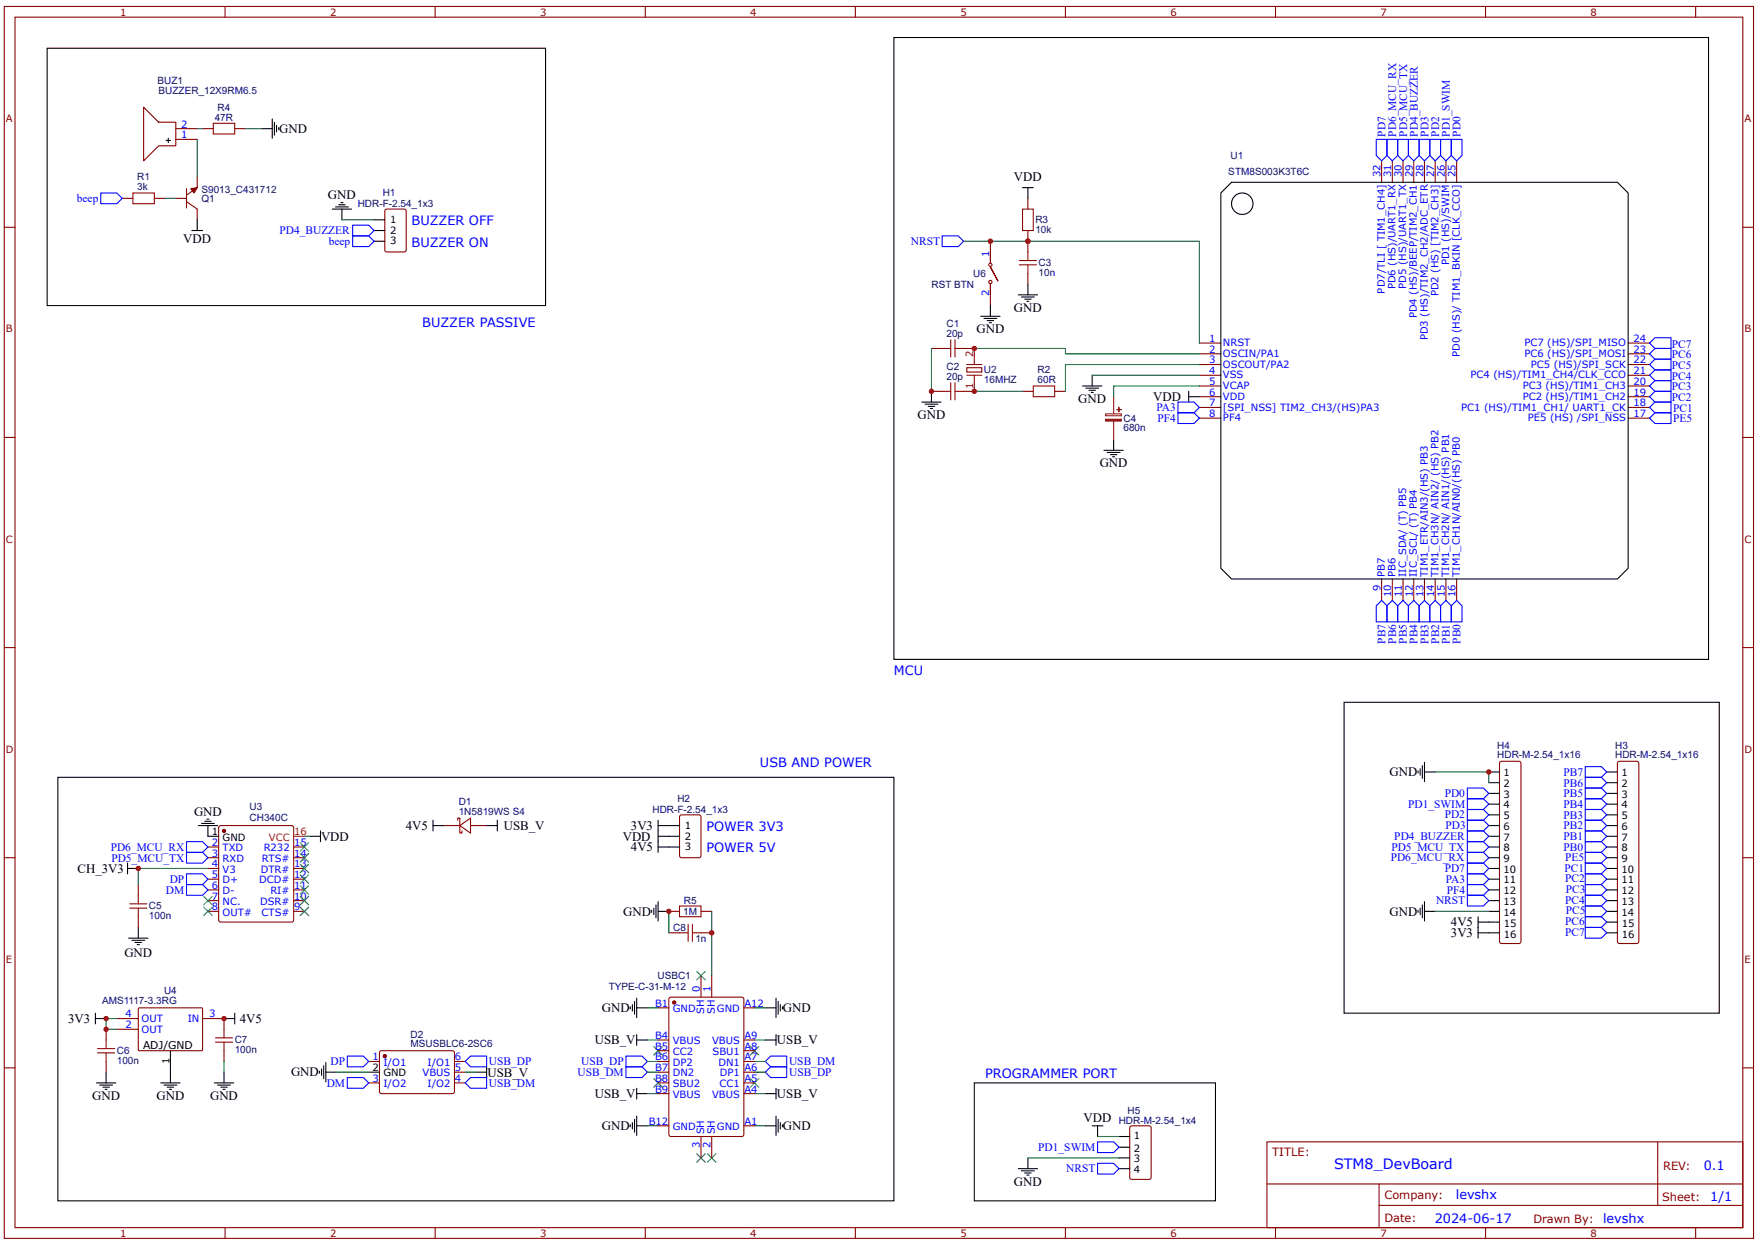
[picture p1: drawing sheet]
<svg xmlns="http://www.w3.org/2000/svg" width="420mm" height="297mm" viewBox="0 0 420 297" stroke-linecap="round" stroke-linejoin="round" font-family="sans-serif">
<g fill="none" stroke="#800" stroke-width=".26">
<path d="M1 1.5h418.1v294.4h-418.1zM3.6 4.1h413v289.2h-413zM53.8 1.5v2.6M104 1.5v2.6M154.2 1.5v2.6M204.4 1.5v2.6M254.7 1.5v2.6M304.9 1.5v2.6M355.1 1.5v2.6M405.3 1.5v2.6M34.3 25.6l3.6 3.6h4.1v5.6h-4.1l-3.6 3.6zM42 33.3h5.1"/>
<path d="M42 30.7h5.1M330.2 38.4v5.2M332.8 38.4v5.2M335.4 38.4v5.2M337.9 38.4v5.2M340.5 38.4v5.2M343 38.4v5.2M345.6 38.4v5.2M348.2 38.4v5.2M1 54.3h2.6M29.2 47.4h2.6M36.9 47.4h2.6"/>
<path d="M245.7 47.4v2.6M245.7 55.1v5.1M416.6 54.3h2.5M245.7 65.3v2.6M222.6 83.3h2.6M222.6 93.5h2.6M230.3 83.3h2.6v3.8M231.1 87.9h3.6v1h-3.6zM232.9 89.7v3.8h-2.6M244.4 93.5h2.6M252.1 93.5h2.6M286.7 82h5.1"/>
<path d="M286.7 84.5h5.1M286.7 87.1h5.1M286.7 89.7h5.1M286.7 92.2h5.1M286.7 94.8h5.1M286.7 97.4h5.1M286.7 99.9h5.1M389.2 82h5.1M389.2 84.5h5.1M389.2 87.1h5.1M389.2 89.7h5.1M389.2 92.2h5.1"/>
<path d="M389.2 94.8h5.1M389.2 97.4h5.1M389.2 99.9h5.1M1 104.5h2.6M416.6 104.5h2.5M330.2 138.3v5.2M332.8 138.3v5.2M335.4 138.3v5.2M337.9 138.3v5.2M340.5 138.3v5.2M343 138.3v5.2M345.6 138.3v5.2"/>
<path d="M348.2 138.3v5.2M1 154.7h2.6M416.6 154.7h2.5M52.4 197.4l.4-.1h16.9l.4 .2 .1 22.3-.2 .4-17.2 .1-.5-.2v-22.3zM1 205h2.6M416.6 205h2.5M1 255.2h2.6M416.6 255.2h2.5M302.8 272.8h113.8v20.5h-113.8zM396.2 272.9v15.1M53.8 293.3v2.6M104 293.3v2.6"/>
<path d="M154.2 293.3v2.6M204.4 293.3v2.6M254.7 293.3v2.6M302.8 282.9h113.7M304.9 293.3v2.6M329.6 288h86.9M329.6 282.9v10.3M355.1 293.3v2.6M405.3 293.3v2.6"/>
</g>
<g fill="none" stroke="#000" stroke-width=".26">
<path d="M39.7 33.6h1M40.2 33v1.1M62.5 30.7h2.6M65.1 28.4v4.6M65.6 29.2v3.1M66.1 30v1.5M66.6 30.5v.5M244.4 44.8h2.6M245.7 44.8v2.6M294.4 43.6h92.2l2.6 2.5v89.7l-2.6 2.5h-92.2l-2.6-2.5v-89.7zM243.4 70.5h4.6M244.2 71h3"/>
<path d="M244.9 71.5h1.6M245.4 72h.5M245.7 67.9v2.6M220.3 96.1h4.6M221.1 96.6h3.1M221.9 97.1h1.5M222.4 97.6h.5M222.6 93.5v2.6M258.8 92.2h4.6M259.5 92.7h3.1M260.3 93.3h1.5M260.8 93.8h.5"/>
<path d="M261.1 89.7v2.5"/>
<circle cx="296.9" cy="48.7" r="2.56"/>
</g>
<path d="M336.6 33.3h2.6v3.8l-1.3 1.3-1.3-1.3zM24.1 46.1h3.8l1.3 1.3-1.3 1.3h-3.8zM225.2 56.4h3.8l1.3 1.2-1.3 1.3h-3.8z" fill="none" stroke="#00f" stroke-width=".26"/>
<g fill="none" stroke="#a00000" stroke-width=".26">
<path d="M31.8 46.1h5.1v2.6h-5.1zM244.4 50h2.6v5.1h-2.6zM243.6 63.3h4.1M243.6 62.3h4.1M245.7 60.2v2.1M245.7 63.3v2M225.2 83.3h2M225.2 93.5h2M227.2 81.2v4.1M227.2 91.5v4.1M228.3 83.3h2M228.3 81.2v4.1"/>
<path d="M228.3 91.5v4.1M228.3 93.5h2M247 92.2h5.1v2.6h-5.1z"/>
</g>
<path d="M231.1 87.1h3.6M231.1 89.7h3.6" fill="none" stroke="#810" stroke-width=".26"/>
<path d="M230.3 57.6h56.4v24.4M232.9 83.3h21.8v1.2h32M232.9 93.5h11.5M261.1 89.7h25.6M286.7 87.1h-32v6.4" fill="none" stroke="#080" stroke-width=".26"/>
<circle cx="53.5" cy="198.6" r=".38" fill="#800"/>
<g fill="none" stroke="#800" stroke-width=".26">
<path d="M49.7 202.4h2.6M49.7 205h2.6M49.7 207.5h2.6M49.7 210.1h2.6M49.7 212.6h2.6M49.7 215.2h2.6M49.7 217.8h2.6M70.2 202.4h2.6M70.2 205h2.6M70.2 207.5h2.6M70.2 210.1h2.6M70.2 212.6h2.6"/>
<path d="M70.2 215.2h2.6M70.2 217.8h2.6"/>
<circle cx="53.5" cy="198.6" r=".38"/>
</g>
<path d="M263.9 107.6h4.6M264.6 108.1h3.1M265.4 108.6h1.6M265.9 109.1h.5M266.2 105v2.6M47.4 197.3h4.6M48.2 196.8h3M48.9 196.2h1.6M49.4 195.7h.6M49.7 197.3v2.5h2.6" fill="none" stroke="#000" stroke-width=".26"/>
<path d="M70.2 199.8h2.6" fill="none" stroke="#f00" stroke-width=".26"/>
<path d="M331.5 33.3h2.6v3.8l-1.3 1.3-1.3-1.3zM334.1 33.3h2.5v3.8l-1.2 1.3-1.3-1.3zM44.6 201.1h3.8l1.3 1.3-1.3 1.3h-3.8zM44.6 203.7h3.8l1.3 1.3-1.3 1.2h-3.8z" fill="none" stroke="#00f" stroke-width=".26"/>
<path d="M266.2 97.4v1.5M266.2 100.7v1.8" fill="none" stroke="#8d2323" stroke-width=".26"/>
<path d="M264.3 100.2h3.7v.4h-3.7z" fill="#8d2323"/>
<path d="M264.3 98.9h3.7v.5h-3.7zM266.2 94.8v2.6M264.3 100.2h3.7v.4h-3.7zM266.2 102.5v2.5" fill="none" stroke="#8d2323" stroke-width=".26"/>
<path d="M267 97.9h1z" fill="#8d2323"/>
<path d="M267 97.9h1z" fill="none" stroke="#8d2323" stroke-width=".26"/>
<path d="M267.4 97.4l.1 1z" fill="#8d2323"/>
<path d="M267.4 97.4l.1 1z" fill="none" stroke="#8d2323" stroke-width=".26"/>
<path d="M286.7 92.2h-20.5v2.6" fill="none" stroke="#080" stroke-width=".26"/>
<path d="M89.4 57.6h2.6M89.4 52.5h2.6M89.4 55.1h2.6M284.1 94.8h2.6M284.1 93.5v2.6" fill="none" stroke="#000" stroke-width=".26"/>
<g fill="none" stroke="#00f" stroke-width=".26">
<path d="M329 33.3h2.5v3.8l-1.3 1.3-1.2-1.3zM339.2 33.3h2.6v3.8l-1.3 1.3-1.3-1.3zM341.8 33.3h2.5v3.8l-1.3 1.3-1.2-1.3zM344.3 33.3h2.6v3.8l-1.3 1.3-1.3-1.3zM346.9 33.3h2.5v3.8l-1.2 1.3-1.3-1.3zM84.3 56.4h3.8l1.3 1.2-1.3 1.3h-3.8zM281.6 96.1h3.8l1.3 1.3-1.3 1.2h-3.8zM281.6 98.6h3.8l1.3 1.3-1.3 1.3h-3.8zM394.3 97.4l1.3-1.3h3.8v2.5h-3.8zM394.3 94.8l1.3-1.3h3.8v2.6h-3.8zM394.3 92.2l1.3-1.3h3.8v2.6h-3.8zM394.3 89.7l1.3-1.3h3.8v2.5h-3.8z"/>
<path d="M394.3 87.1l1.3-1.3h3.8v2.6h-3.8zM394.3 84.5l1.3-1.2h3.8v2.5h-3.8zM394.3 82l1.3-1.3h3.8v2.6h-3.8zM394.3 99.9l1.3-1.3h3.8v2.6h-3.8zM330.2 143.5l1.3 1.2v3.9h-2.5v-3.9zM332.8 143.5l1.3 1.2v3.9h-2.6v-3.9zM334.1 144.7l1.3-1.2 1.2 1.2v3.9h-2.5zM337.9 143.5l1.3 1.2v3.9h-2.6v-3.9zM340.5 143.5l1.3 1.2v3.9h-2.6v-3.9zM343 143.5l1.3 1.2v3.9h-2.5v-3.9zM345.6 143.5l1.3 1.2v3.9h-2.6v-3.9zM348.2 143.5l1.2 1.2v3.9h-2.5v-3.9z"/>
</g>
<path d="M48.4 30.7h2.6M56.1 30.7h2.6M42 47.4h2.6M44.6 48.2l2.5 1.8v2.5M44.6 45.1v4.6M47.1 42.3v2.5l-2.5 1.8M92.1 50.1l.4-.1h4.1l.5 .3v9.4l-.3 .5h-4.3l-.5-.3v-9.4z" fill="none" stroke="#800" stroke-width=".26"/>
<path d="M51 29.5h5.1v2.5h-5.1z" fill="none" stroke="#a00000" stroke-width=".26"/>
<path d="M45.6 45.1l1.5-.3-.7 1.3z" fill="#800"/>
<g fill="none" stroke="#800" stroke-width=".26">
<path d="M45.6 45.1l1.5-.3-.7 1.3zM236.7 57.6v5.2M236.7 67.9v5.1M238.5 67.1l-1.8-3.3 1.8 3.3M106.1 197.3h3.8M109.4 196v-.5h.5v3.6h.5v-.5M109.9 197.3l2.6-1.8v3.6zM112.5 197.3h3.8M162.6 194.9l.3-.2h4.1l.5 .3 .1 9.4-.4 .5-4.3 .1-.4-.4-.1-9.4zM358.6 182l.3-.1h4.1l.5 .4v42.6l-.4 .5-4.2 .1-.5-.5v-42.6zM386.7 182l.4-.1h4.1l.5 .4v42.6l-.4 .5-4.2 .1-.5-.5v-42.6zM33 211.4v2.5"/>
<path d="M33 219v2.6M25.4 245.9v2.6M25.4 253.6v2.6M27.9 245.9h5.1M27.9 243.4h5.1M33.1 240.9l15.2-.1 .1 .3v9.8l-.2 .2h-15l-.2-.3zM48.4 243.4h5.1v2.5M53.5 251.1v2.5M90.8 251.2l.4-.1 17.2 .1 .2 .4-.1 9.5-.4 .2-17.2-.1-.2-.4v-9.2zM270.2 269.2l.3-.2h4.1l.5 .3 .1 12-.4 .5h-4.3l-.4-.3-.1-12z"/>
<circle cx="236.7" cy="67.4" r=".38"/>
<circle cx="236.7" cy="63.3" r=".38"/>
</g>
<g fill="none" stroke="#080" stroke-width=".26">
<path d="M47.1 33.3v9M47.1 30.7h1.3M58.7 30.7h3.8M39.5 47.4h2.5M81.7 52.5h7.7M222.6 83.3v10.2M72.8 199.8h1.2M343 184.5h12.9v2.5M49.7 207.5h-16.7v3.9M343 217.8h12.9M27.9 243.4h-2.5v2.5h2.5M53.5 253.6v2.6"/>
<path d="M154.7 240.8h2.6M154.7 248.5h2.6M154.7 253.6h2.6M154.7 256.2h2.6M180.4 240.8h2.5M180.4 248.5h2.5M180.4 253.6h2.5M180.4 256.2h2.5M154.7 269h2.6M154.7 261.3h2.6M180.4 269h2.5M180.4 261.3h2.5"/>
<path d="M245.7 276.7h21.8M262.3 271.6h5.2"/>
</g>
<g fill="none" stroke="#000" stroke-width=".26">
<path d="M11.3 11.5h119.1v61.5h-119.1zM213.7 9h194.7v148.6h-194.7zM45.9 55.1h2.5M47.1 52.5v2.6M79.4 50h4.6M80.2 49.4h3.1M81 48.9h1.5M81.5 48.4h.5M81.7 50v2.5M234.4 75.6h4.6M235.2 76.1h3.1M236 76.6h1.5"/>
<path d="M236.5 77.1h.5M236.7 73v2.6M321.3 167.8h89.6v74.3h-89.6zM13.8 185.7h199.9v101.2h-199.9zM74 199.8h2.6M76.6 198.6v2.5M103.5 197.3h2.6M103.5 196v2.6M116.3 197.3h2.6M118.9 196v2.6M157.3 197.3h5.1M157.3 199.8h5.1"/>
<path d="M157.3 196v7.7M338.9 184.2v.5M339.5 183.7v1.5M340 182.9v3.1M340.5 184.5h2.5M340.5 182.2v4.6M355.9 197.3h2.5M355.9 199.8h2.5M355.9 184.5h2.5M355.9 187h2.5M355.9 189.6h2.5M355.9 192.1h2.5"/>
<path d="M355.9 194.7h2.5M384 197.3h2.6M384 199.8h2.6M384 184.5h2.6M384 187h2.6M384 189.6h2.6M384 192.1h2.6M384 194.7h2.6M30.5 207.5h2.5M30.5 206.2v2.6M157.3 202.4h5.1M338.9 217.5v.5"/>
<path d="M339.5 217v1.5M340 216.2v3.1M340.5 217.8h2.5M340.5 215.5v4.6M353.3 219v5.2M355.9 207.5h2.5M355.9 202.4h2.5M355.9 205h2.5M355.9 210.1h2.5M355.9 212.6h2.5M355.9 215.2h2.5M355.9 217.8h2.5"/>
<path d="M384 207.5h2.6M384 202.4h2.6M384 205h2.6M384 210.1h2.6M384 212.6h2.6M384 215.2h2.6M384 217.8h2.6M30.7 224.2h4.7M31.5 224.7h3.1M32.3 225.2h1.5M32.8 225.7h.5M33 221.6v2.6"/>
<path d="M151.7 239.3v3.1M152.2 238.5v4.6M185.5 238.5v4.6M186 239.3v3.1M353.3 220.3h5.1M353.3 222.9h5.1M384 220.3h2.6M384 222.9h2.6M22.8 243.4h2.6M22.8 242.1v2.6M23.1 258.8h4.6M23.8 259.3h3.1"/>
<path d="M24.6 259.8h1.5M25.4 256.2v2.6M38.4 258.8h4.6M39.2 259.3h3.1M40 259.8h1.5M40.7 251.1v7.7M51.2 258.8h4.7M52 259.3h3.1M52.8 259.8h1.5M53.5 243.4h2.6M53.5 256.2v2.6M56.1 242.1v2.6"/>
<path d="M150.6 240.6v.5M151.2 240.1v1.5M152.2 240.8h2.5M152.2 247.2v2.6M152.2 248.5h2.5M180.9 256.3h.1M182.9 240.8h2.6M182.9 248.5h2.6M185.5 247.2v2.6M186.5 240.1v1.5M187 240.6v.5M232.9 258.8h57.6v28.1h-57.6z"/>
<path d="M25.1 260.3h.5M40.5 260.3h.5M53.3 260.3h.5M150.6 268.7v.6M151.2 268.2v1.6M151.7 267.5v3M152.2 260v2.6M152.2 266.7v4.6M152.2 269h2.5M152.2 261.3h2.5M182.9 269h2.6M182.9 261.3h2.6"/>
<path d="M185.5 260v2.6M185.5 266.7v4.6M186 267.5v3M186.5 268.2v1.6M187 268.7v.6M243.4 279.3h4.6M244.2 279.8h3M245.7 276.7v2.6M261.1 269h2.5M262.3 269v2.6M267.5 271.6h2.5M267.5 274.1h2.5"/>
<path d="M267.5 276.7h2.5M267.5 279.3h2.5M244.9 280.3h1.6M245.4 280.8h.5"/>
</g>
<g fill="#000">
<path d="M48.7 216.7l2 2.1zM48.7 218.8l2-2.1z"/>
<path d="M48.7 214.2l2 2zM50.7 214.2l-2 2z"/>
<path d="M71.7 216.7l2.1 2.1zM71.7 218.8l2.1-2.1z"/>
<path d="M71.7 214.2l2.1 2zM73.8 214.2l-2.1 2z"/>
<path d="M71.7 211.6l2.1 2.1zM73.8 211.6l-2.1 2.1z"/>
<path d="M71.7 209.1l2.1 2zM73.8 209.1l-2.1 2z"/>
<path d="M71.7 206.5l2.1 2zM73.8 206.5l-2.1 2z"/>
<path d="M71.7 203.9l2.1 2.1zM73.8 203.9l-2.1 2.1z"/>
<path d="M71.7 201.4l2.1 2zM73.8 201.4l-2.1 2z"/>
<path d="M166.5 232.1l2.1 2.1zM168.6 232.1l-2.1 2.1z"/>
<path d="M156.3 257.7l2 2.1zM156.3 259.8l2-2.1z"/>
<path d="M156.3 250l2 2.1zM158.3 250l-2 2.1z"/>
<path d="M179.3 257.7l2.1 2.1zM179.3 259.8l2.1-2.1z"/>
<path d="M179.3 250l2.1 2.1zM181.4 250l-2.1 2.1z"/>
<path d="M166.5 275.7l2.1 2zM168.6 275.7l-2.1 2z"/>
<path d="M169.1 275.7l2 2zM171.1 275.7l-2 2z"/>
</g>
<g fill="none" stroke="#3c3" stroke-width=".26">
<path d="M48.7 216.7l2 2.1M48.7 214.2l2 2M50.7 216.7l-2 2.1M50.7 214.2l-2 2M71.7 216.7l2.1 2.1M71.7 214.2l2.1 2M71.7 211.6l2.1 2.1M71.7 209.1l2.1 2M71.7 206.5l2.1 2M71.7 203.9l2.1 2.1M71.7 201.4l2.1 2M73.8 216.7l-2.1 2.1"/>
<path d="M73.8 214.2l-2.1 2M73.8 211.6l-2.1 2.1M73.8 209.1l-2.1 2M73.8 206.5l-2.1 2M73.8 203.9l-2.1 2.1M73.8 201.4l-2.1 2M166.5 232.1l2.1 2.1M168.6 232.1l-2.1 2.1M156.3 257.7l2 2.1M156.3 250l2 2.1M158.3 257.7l-2 2.1M158.3 250l-2 2.1"/>
<path d="M179.3 257.7l2.1 2.1M179.3 250l2.1 2.1M181.4 257.7l-2.1 2.1M181.4 250l-2.1 2.1M166.5 275.7l2.1 2M168.6 275.7l-2.1 2M169.1 275.7l2 2M171.1 275.7l-2 2"/>
</g>
<path d="M31 217h4.1M31 216h4.1M33 213.9v2.1M33 217v2M23.3 251.6h4.1M23.3 250.6h4.1M25.4 248.5v2.1M25.4 251.6v2M51.5 249h4.1M51.5 248h4.1M53.5 245.9v2.1M53.5 249v2.1" fill="none" stroke="#a00000" stroke-width=".26"/>
<g fill="none" stroke="#00f" stroke-width=".26">
<path d="M84.3 53.8h3.8l1.3 1.3-1.3 1.3h-3.8zM350.7 188.3h3.9l1.3 1.3-1.3 1.3h-3.9zM350.7 190.9h3.9l1.3 1.2-1.3 1.3h-3.9zM350.7 193.4h3.9l1.3 1.3-1.3 1.3h-3.9zM350.7 196h3.9l1.3 1.3-1.3 1.3h-3.9zM350.7 198.6h3.9l1.3 1.2-1.3 1.3h-3.9zM378.9 198.6h3.9l1.2 1.2-1.2 1.3h-3.9zM378.9 196h3.9l1.2 1.3-1.2 1.3h-3.9zM378.9 193.4h3.9l1.2 1.3-1.2 1.3h-3.9zM378.9 190.9h3.9l1.2 1.2-1.2 1.3h-3.9zM378.9 188.3h3.9l1.2 1.3-1.2 1.3h-3.9zM378.9 185.7h3.9l1.2 1.3-1.2 1.3h-3.9z"/>
<path d="M378.9 183.2h3.9l1.2 1.3-1.2 1.2h-3.9zM44.6 208.8h3.8l1.3 1.3-1.3 1.3h-3.8zM44.6 211.4h3.8l1.3 1.2-1.3 1.3h-3.8zM350.7 206.2h3.9l1.3 1.3-1.3 1.3h-3.9zM350.7 201.1h3.9l1.3 1.3-1.3 1.3h-3.9zM350.7 203.7h3.9l1.3 1.3-1.3 1.2h-3.9zM350.7 211.4h3.9l1.3 1.2-1.3 1.3h-3.9zM350.7 208.8h3.9l1.3 1.3-1.3 1.3h-3.9zM350.7 213.9h3.9l1.3 1.3-1.3 1.3h-3.9zM378.9 201.1h3.9l1.2 1.3-1.2 1.3h-3.9zM378.9 203.7h3.9l1.2 1.3-1.2 1.2h-3.9zM378.9 219h3.9l1.2 1.3-1.2 1.3h-3.9z"/>
<path d="M378.9 216.5h3.9l1.2 1.3-1.2 1.2h-3.9zM378.9 213.9h3.9l1.2 1.3-1.2 1.3h-3.9zM378.9 211.4h3.9l1.2 1.2-1.2 1.3h-3.9zM378.9 208.8h3.9l1.2 1.3-1.2 1.3h-3.9zM378.9 206.2h3.9l1.2 1.3-1.2 1.3h-3.9zM378.9 221.6h3.9l1.2 1.3-1.2 1.3h-3.9zM149.6 252.4h3.9l1.2 1.2-1.2 1.3h-3.9zM149.6 254.9h3.9l1.2 1.3-1.2 1.3h-3.9zM182.9 256.2l1.3-1.3h3.8v2.6h-3.8zM184.2 252.4h3.8v2.5h-3.8l-1.3-1.3zM262.3 272.8h3.9l1.3 1.3-1.3 1.3h-3.9zM262.3 278h3.9l1.3 1.3-1.3 1.2h-3.9z"/>
</g>
<circle cx="92" cy="252.4" r=".38" fill="#800"/>
<g fill="none" stroke="#800" stroke-width=".26">
<path d="M159.9 217.8h2.5M167.6 217.8h2.5M159.9 222.9h2.5M160 238.4l.4-.1h16.9l.5 .3v32.5l-.3 .4-17.1 .1-.5-.4v-32.4zM167.6 222.9h2.5M88.1 253.6h2.6M88.1 258.8h2.6M108.6 253.6h2.6M108.6 258.8h2.6M108.6 256.2h2.6"/>
<circle cx="92" cy="252.4" r=".38"/>
</g>
<g fill="none" stroke="#000" stroke-width=".26">
<path d="M155.8 217.5v.5M156.3 217v1.5M156.8 216.2v3.1M157.3 217.8h2.6M157.3 215.5v4.6M76.3 255.9v.6M76.9 255.4v1.6M77.4 254.7v3M77.9 256.2h2.5M77.9 253.9v4.6M88.1 256.2h2.6M113.8 256.2h2.5"/>
<path d="M116.3 254.9v2.6"/>
</g>
<path d="M159.9 217.8v5.1M170.1 217.8v15.3M80.4 256.2h7.7M111.2 256.2h2.6" fill="none" stroke="#080" stroke-width=".26"/>
<path d="M83 252.4h3.8l1.3 1.2-1.3 1.3h-3.8zM83 257.5h3.8l1.3 1.3-1.3 1.2h-3.8zM111.2 258.8l1.3-1.3h3.8v2.5h-3.8zM112.5 252.4h3.8v2.5h-3.8l-1.3-1.3z" fill="none" stroke="#00f" stroke-width=".26"/>
<path d="M162.4 216.5h5.2v2.5h-5.2zM162.4 222.9h2.1M164.5 220.8v4.1M165.5 220.8v4.1M165.5 222.9h2.1" fill="none" stroke="#a00000" stroke-width=".26"/>
<circle cx="161.1" cy="239.5" r=".38" fill="#800"/>
<g fill="none" stroke="#800" stroke-width=".26">
<path d="M167.6 233.1v5.2M170.1 233.1v5.2M157.3 240.8h2.6M157.3 248.5h2.6M157.3 251.1h2.6M157.3 253.6h2.6M157.3 256.2h2.6M157.3 258.8h2.6M177.8 240.8h2.6M177.8 248.5h2.6M177.8 251.1h2.6M177.8 253.6h2.6"/>
<path d="M177.8 256.2h2.6M177.8 258.8h2.6M157.3 261.3h2.6M157.3 269h2.6M167.6 271.6v5.1M170.1 271.6v5.1M177.8 261.3h2.6M177.8 269h2.6"/>
<circle cx="161.1" cy="239.5" r=".38"/>
</g>
<g fill="#c00">
<circle cx="222.6" cy="93.5" r=".64"/>
<circle cx="232.9" cy="93.5" r=".64"/>
<circle cx="245.7" cy="57.6" r=".64"/>
<circle cx="33" cy="207.5" r=".64"/>
<circle cx="25.4" cy="243.4" r=".64"/>
<circle cx="25.4" cy="245.9" r=".64"/>
<circle cx="53.5" cy="243.4" r=".64"/>
<circle cx="355.9" cy="184.5" r=".64"/>
<circle cx="232.9" cy="83.3" r=".64"/>
<circle cx="236.7" cy="57.6" r=".64"/>
<circle cx="159.9" cy="217.8" r=".64"/>
<circle cx="170.1" cy="222.9" r=".64"/>
</g>
<text font-size="3.4" fill="#00f" x="318.9" y="279.4">STM8_DevBoard</text>
<g font-size="3.1">
<text x="66.7" y="31.8">GND</text>
<text x="78.4" y="47.6">GND</text>
<text x="242.3" y="43.3">VDD</text>
<text x="43.8" y="58">VDD</text>
<text x="242.4" y="74.6">GND</text>
<text x="233.4" y="79.7">GND</text>
<text x="275.7" y="95.8">VDD</text>
<text x="219.3" y="100.2">GND</text>
<text x="257.7" y="96.3">GND</text>
<text x="262.9" y="111.7">GND</text>
<text x="332.2" y="185.5">GND</text>
<text x="46.4" y="194.9">GND</text>
<text x="76.7" y="200.9">VDD</text>
<text x="97" y="198.3">4V5</text>
<text x="120.4" y="198.3">USB_V</text>
<text x="148.8" y="200.9">VDD</text>
<text x="150.8" y="203.4">4V5</text>
<text x="150.8" y="198.3">3V3</text>
<text x="18.5" y="208.6">CH_3V3</text>
<text x="149" y="218.8">GND</text>
<text x="332.2" y="218.8">GND</text>
<text x="346.8" y="221.4">4V5</text>
<text x="346.8" y="223.9">3V3</text>
<text x="29.7" y="228.6">GND</text>
<text x="16.3" y="244.4">3V3</text>
<text x="57.3" y="244.4">4V5</text>
<text x="143.9" y="241.8">GND</text>
<text x="187.1" y="241.8">GND</text>
<text x="142.2" y="249.5">USB_V</text>
<text x="185.7" y="249.6">USB_V</text>
<text x="69.6" y="257.2">GND</text>
<text x="116.5" y="257.2">USB_V</text>
<text x="22" y="262.9">GND</text>
<text x="37.4" y="262.9">GND</text>
<text x="50.2" y="262.9">GND</text>
<text x="142.2" y="262.3">USB_V</text>
<text x="185.7" y="262.4">USB_V</text>
<text x="259" y="268.2">VDD</text>
<text x="143.9" y="270">GND</text>
<text x="187.1" y="270">GND</text>
<text x="242.4" y="283.4">GND</text>
</g>
<g font-size="3.1" fill="#00f">
<text x="98.4" y="53.8">BUZZER OFF</text>
<text x="98.4" y="58.9">BUZZER ON</text>
<text x="100.9" y="78.1">BUZZER PASSIVE</text>
<text x="213.7" y="161.4">MCU</text>
<text x="181.6" y="183.2">USB AND POWER</text>
<text x="168.8" y="198.6">POWER 3V3</text>
<text x="168.8" y="203.7">POWER 5V</text>
<text x="235.4" y="257.5">PROGRAMMER PORT</text>
<text x="407.3" y="279.6">0.1</text>
<text x="348" y="286.5">levshx</text>
<text x="408.8" y="287.1">1/1</text>
<text x="342.9" y="292.2">2024-06-17</text>
<text x="383.2" y="292.1">levshx</text>
</g>
<g font-size="2.7" fill="#00f">
<text x="331.2" y="32.7" transform="rotate(-90 331.2 32.7)">PD7</text>
<text x="333.7" y="32.7" transform="rotate(-90 333.7 32.7)">PD6_MCU_RX</text>
<text x="336.3" y="32.7" transform="rotate(-90 336.3 32.7)">PD5_MCU_TX</text>
<text x="338.9" y="32.7" transform="rotate(-90 338.9 32.7)">PD4_BUZZER</text>
<text x="341.4" y="32.7" transform="rotate(-90 341.4 32.7)">PD3</text>
<text x="344" y="32.7" transform="rotate(-90 344 32.7)">PD2</text>
<text x="346.6" y="32.7" transform="rotate(-90 346.6 32.7)">PD1_SWIM</text>
<text x="349.1" y="32.7" transform="rotate(-90 349.1 32.7)">PD0</text>
<text x="18.4" y="48.3">beep</text>
<text x="66.8" y="56">PD4_BUZZER</text>
<text x="78.6" y="58.5">beep</text>
<text x="217.7" y="58.5">NRST</text>
<text x="399.6" y="83">PC7</text>
<text x="399.6" y="88.2">PC5</text>
<text x="399.6" y="85.6">PC6</text>
<text x="399.6" y="95.8">PC2</text>
<text x="399.6" y="93.3">PC3</text>
<text x="399.6" y="90.7">PC4</text>
<text x="276.4" y="98.3">PA3</text>
<text x="276.6" y="100.8">PF4</text>
<text x="399.9" y="98.3">PC1</text>
<text x="399.9" y="100.9">PE5</text>
<text x="331.1" y="153.8" transform="rotate(-90 331.1 153.8)">PB7</text>
<text x="333.7" y="153.8" transform="rotate(-90 333.7 153.8)">PB6</text>
<text x="336.3" y="153.8" transform="rotate(-90 336.3 153.8)">PB5</text>
<text x="338.8" y="153.8" transform="rotate(-90 338.8 153.8)">PB4</text>
<text x="341.4" y="153.8" transform="rotate(-90 341.4 153.8)">PB3</text>
<text x="344" y="153.8" transform="rotate(-90 344 153.8)">PB2</text>
<text x="346.5" y="153.8" transform="rotate(-90 346.5 153.8)">PB1</text>
<text x="349.1" y="153.8" transform="rotate(-90 349.1 153.8)">PB0</text>
<text x="373.7" y="185.4">PB7</text>
<text x="345.3" y="190.4">PD0</text>
<text x="373.7" y="190.5">PB5</text>
<text x="373.7" y="187.9">PB6</text>
<text x="336.6" y="193">PD1_SWIM</text>
<text x="345.3" y="195.6">PD2</text>
<text x="373.7" y="195.6">PB3</text>
<text x="373.7" y="193.1">PB4</text>
<text x="26.5" y="203.3">PD6_MCU_RX</text>
<text x="332.6" y="203.2">PD5_MCU_TX</text>
<text x="333.3" y="200.7">PD4_BUZZER</text>
<text x="345.5" y="198.1">PD3</text>
<text x="373.7" y="203.3">PB0</text>
<text x="373.7" y="200.8">PB1</text>
<text x="373.7" y="198.2">PB2</text>
<text x="26.6" y="205.9">PD5_MCU_TX</text>
<text x="332.4" y="205.8">PD6_MCU_RX</text>
<text x="345.3" y="208.4">PD7</text>
<text x="373.9" y="208.3">PC1</text>
<text x="374.1" y="205.8">PE5</text>
<text x="39.7" y="213.6">DM</text>
<text x="40.6" y="211">DP</text>
<text x="345.6" y="211">PA3</text>
<text x="345.8" y="213.6">PF4</text>
<text x="374.1" y="215.9">PC4</text>
<text x="374.1" y="210.8">PC2</text>
<text x="374.3" y="213.4">PC3</text>
<text x="343.2" y="216.1">NRST</text>
<text x="374.1" y="221.1">PC6</text>
<text x="374.3" y="218.5">PC5</text>
<text x="374.1" y="223.6">PC7</text>
<text x="79" y="254.5">DP</text>
<text x="116.9" y="254.6">USB_DP</text>
<text x="138" y="257.1">USB_DM</text>
<text x="138.9" y="254.5">USB_DP</text>
<text x="188.6" y="254.6">USB_DM</text>
<text x="188.6" y="257.2">USB_DP</text>
<text x="78.1" y="259.6">DM</text>
<text x="116.9" y="259.7">USB_DM</text>
<text x="248.2" y="275">PD1_SWIM</text>
<text x="254.8" y="280.1">NRST</text>
</g>
<g font-size="2.7" fill="#800">
<text x="304.1" y="276.2">TITLE:</text>
<text x="397.5" y="279.6">REV:</text>
<text x="330.9" y="286.5">Company:</text>
<text x="397.3" y="286.9">Sheet:</text>
<text x="330.9" y="292.1">Date:</text>
<text x="366.5" y="292.1">Drawn By:</text>
</g>
<text font-size="2.6" x="34.2" y="250.6">ADJ/GND</text>
<g font-size="2.4" fill="#800">
<text x="28.7" y="3.7">1</text>
<text x="78.9" y="3.7">2</text>
<text x="129.1" y="3.7">3</text>
<text x="179.3" y="3.7">4</text>
<text x="229.5" y="3.7">5</text>
<text x="279.8" y="3.7">6</text>
<text x="330" y="3.7">7</text>
<text x="380.2" y="3.7">8</text>
<text x="1.4" y="29.2">A</text>
<text x="417" y="29.2">A</text>
<text x="1.4" y="79.4">B</text>
<text x="417" y="79.4">B</text>
<text x="232.6" y="85.3" transform="rotate(-90 232.6 85.3)">2</text>
<text x="232.6" y="93" transform="rotate(-90 232.6 93)">1</text>
<text x="1.4" y="129.6">C</text>
<text x="417" y="129.6">C</text>
<text x="1.4" y="179.8">D</text>
<text x="417" y="179.8">D</text>
<text x="1.4" y="230.1">E</text>
<text x="417" y="230.1">E</text>
<text x="28.7" y="295.5">1</text>
<text x="78.9" y="295.5">2</text>
<text x="129.1" y="295.5">3</text>
<text x="179.3" y="295.5">4</text>
<text x="229.5" y="295.5">5</text>
<text x="279.8" y="295.5">6</text>
<text x="330" y="295.5">7</text>
<text x="380.2" y="295.5">8</text>
</g>
<g font-size="2.4" fill="#000080">
<text x="37.7" y="20">BUZ1</text>
<text x="37.9" y="22.5">BUZZER_12X9RM6.5</text>
<text x="51.3" y="29">47R</text>
<text x="52" y="26.5">R4</text>
<text x="293.6" y="41.8">STM8S003K3T6C</text>
<text x="294.1" y="38">U1</text>
<text x="32.8" y="45.3">3k</text>
<text x="32.8" y="43">R1</text>
<text x="48.2" y="46.1">S9013_C431712</text>
<text x="91.5" y="46.9">H1</text>
<text x="48.2" y="48.4">Q1</text>
<text x="85.5" y="49.4">HDR-F-2.54_1x3</text>
<text x="247.5" y="53.3">R3</text>
<text x="247.5" y="55.7">10k</text>
<text x="248.3" y="65.9">10n</text>
<text x="248.3" y="63.6">C3</text>
<text x="222.7" y="68.7">RST BTN</text>
<text x="232.6" y="66.2">U6</text>
<text x="226.2" y="80.4">20p</text>
<text x="226.2" y="78.1">C1</text>
<text x="226.2" y="88.4">C2</text>
<text x="235.2" y="89.2">U2</text>
<text x="248" y="89.2">R2</text>
<text x="226.2" y="90.7">20p</text>
<text x="235.2" y="91.5">16MHZ</text>
<text x="248" y="91.5">60R</text>
<text x="268.5" y="100.8">C4</text>
<text x="268.5" y="103">680n</text>
<text x="357.9" y="179">H4</text>
<text x="386.1" y="179">H3</text>
<text x="357.9" y="181.1">HDR-M-2.54_1x16</text>
<text x="386.1" y="181.1">HDR-M-2.54_1x16</text>
<text x="161.9" y="191.6">H2</text>
<text x="59.7" y="196.1">CH340C</text>
<text x="59.7" y="193.6">U3</text>
<text x="109.7" y="194.7">1N5819WS S4</text>
<text x="109.7" y="192.4">D1</text>
<text x="156" y="194.2">HDR-F-2.54_1x3</text>
<text x="35.6" y="219.7">100n</text>
<text x="35.6" y="217.3">C5</text>
<text x="163.3" y="218.6">1M</text>
<text x="163.5" y="216">R5</text>
<text x="160.9" y="222.4">C8</text>
<text x="166.2" y="225">1n</text>
<text x="157.2" y="233.9">USBC1</text>
<text x="24.4" y="239.9">AMS1117-3.3RG</text>
<text x="39.2" y="237.6">U4</text>
<text x="145.5" y="236.5">TYPE-C-31-M-12</text>
<text x="27.9" y="251.9">C6</text>
<text x="56.1" y="251.7">100n</text>
<text x="56.1" y="249.3">C7</text>
<text x="98.1" y="250.2">MSUSBLC6-2SC6</text>
<text x="98.1" y="248.1">D2</text>
<text x="27.9" y="254.2">100n</text>
<text x="267.4" y="268.5">HDR-M-2.54_1x4</text>
<text x="269.5" y="266.1">H5</text>
</g>
<g font-size="2.4" fill="#00f">
<text x="43.3" y="33">1</text>
<text x="43.3" y="30.5">2</text>
<text x="330" y="42.3" transform="rotate(-90 330 42.3)">32</text>
<text x="332.5" y="42.3" transform="rotate(-90 332.5 42.3)">31</text>
<text x="335.1" y="42.3" transform="rotate(-90 335.1 42.3)">30</text>
<text x="337.7" y="42.3" transform="rotate(-90 337.7 42.3)">29</text>
<text x="340.2" y="42.3" transform="rotate(-90 340.2 42.3)">28</text>
<text x="342.8" y="42.3" transform="rotate(-90 342.8 42.3)">27</text>
<text x="345.3" y="42.3" transform="rotate(-90 345.3 42.3)">26</text>
<text x="347.9" y="42.3" transform="rotate(-90 347.9 42.3)">25</text>
<text x="236.5" y="61.5" transform="rotate(-90 236.5 61.5)">1</text>
<text x="346.4" y="63.4" transform="rotate(-90 346.4 63.4)">PD1 (HS)/SWIM</text>
<text x="236.5" y="70.7" transform="rotate(-90 236.5 70.7)">2</text>
<text x="331" y="70.1" transform="rotate(-90 331 70.1)">PD7/TLI [ TIM1_CH4]</text>
<text x="333.6" y="69.2" transform="rotate(-90 333.6 69.2)">PD6 (HS)/UART1_RX</text>
<text x="336.1" y="69" transform="rotate(-90 336.1 69)">PD5 (HS)/UART1_TX</text>
<text x="343.8" y="70.8" transform="rotate(-90 343.8 70.8)">PD2 (HS) [TIM2_CH3]</text>
<text x="338.7" y="76.1" transform="rotate(-90 338.7 76.1)">PD4 (HS)/BEEP/TIM2_CH1</text>
<text x="289" y="81.7">1</text>
<text x="292.3" y="82.8">NRST</text>
<text x="341.3" y="81.3" transform="rotate(-90 341.3 81.3)">PD3 (HS)/TIM2_CH2/ADC_ETR</text>
<text x="364.4" y="82.8">PC7 (HS)/SPI_MISO</text>
<text x="390.4" y="81.7">24</text>
<text x="289" y="84.3">2</text>
<text x="289" y="86.8">3</text>
<text x="289" y="89.4">4</text>
<text x="292.3" y="85.3">OSCIN/PA1</text>
<text x="292.3" y="87.9">OSCOUT/PA2</text>
<text x="348.9" y="85.3" transform="rotate(-90 348.9 85.3)">PD0 (HS)/ TIM1_BKIN [CLK_CCO]</text>
<text x="364.4" y="85.3">PC6 (HS)/SPI_MOSI</text>
<text x="365.9" y="87.9">PC5 (HS)/SPI_SCK</text>
<text x="390.4" y="89.4">21</text>
<text x="390.4" y="86.8">22</text>
<text x="390.4" y="84.3">23</text>
<text x="289" y="92">5</text>
<text x="289" y="94.5">6</text>
<text x="292.3" y="90.4">VSS</text>
<text x="292.3" y="93">VCAP</text>
<text x="292.3" y="95.6">VDD</text>
<text x="351.5" y="90.4">PC4 (HS)/TIM1_CH4/CLK_CCO</text>
<text x="364" y="95.6">PC2 (HS)/TIM1_CH2</text>
<text x="364" y="93">PC3 (HS)/TIM1_CH3</text>
<text x="390.4" y="94.5">19</text>
<text x="390.4" y="92">20</text>
<text x="289" y="97.1">7</text>
<text x="289" y="99.7">8</text>
<text x="292.3" y="98.1">[SPI_NSS] TIM2_CH3/(HS)PA3</text>
<text x="292.3" y="100.7">PF4</text>
<text x="349.2" y="98.1">PC1 (HS)/TIM1_CH1/ UART1_CK</text>
<text x="365.2" y="100.7">PE5 (HS) /SPI_NSS</text>
<text x="390.4" y="99.7">17</text>
<text x="390.4" y="97.1">18</text>
<text x="331" y="137.8" transform="rotate(-90 331 137.8)">PB7</text>
<text x="333.6" y="137.8" transform="rotate(-90 333.6 137.8)">PB6</text>
<text x="336.1" y="137.8" transform="rotate(-90 336.1 137.8)">IIC_SDA/ (T) PB5</text>
<text x="338.7" y="137.8" transform="rotate(-90 338.7 137.8)">IIC_SCL/ (T) PB4</text>
<text x="341.3" y="137.8" transform="rotate(-90 341.3 137.8)">TIM1_ETR/AIN3/(HS) PB3</text>
<text x="343.8" y="137.8" transform="rotate(-90 343.8 137.8)">TIM1_CH3N/ AIN2/ (HS) PB2</text>
<text x="346.4" y="137.8" transform="rotate(-90 346.4 137.8)">TIM1_CH2N/ AIN1/(HS) PB1</text>
<text x="348.9" y="137.8" transform="rotate(-90 348.9 137.8)">TIM1_CH1N/AIN0/(HS) PB0</text>
<text x="330" y="141.1" transform="rotate(-90 330 141.1)">9</text>
<text x="332.5" y="142.7" transform="rotate(-90 332.5 142.7)">10</text>
<text x="335.1" y="142.7" transform="rotate(-90 335.1 142.7)">11</text>
<text x="337.7" y="142.7" transform="rotate(-90 337.7 142.7)">12</text>
<text x="340.2" y="142.7" transform="rotate(-90 340.2 142.7)">13</text>
<text x="342.8" y="142.7" transform="rotate(-90 342.8 142.7)">14</text>
<text x="345.3" y="142.7" transform="rotate(-90 345.3 142.7)">15</text>
<text x="347.9" y="142.7" transform="rotate(-90 347.9 142.7)">16</text>
<text x="50.6" y="202.1">2</text>
<text x="53.2" y="203.4">TXD</text>
<text x="63" y="203.4">R232</text>
<text x="70.3" y="202.1">15</text>
<text x="50.6" y="204.7">3</text>
<text x="50.6" y="207.3">4</text>
<text x="50.6" y="209.8">5</text>
<text x="53.2" y="206">RXD</text>
<text x="53.2" y="208.5">V3</text>
<text x="62.4" y="208.5">DTR#</text>
<text x="62.6" y="206">RTS#</text>
<text x="70.3" y="209.8">12</text>
<text x="70.3" y="207.3">13</text>
<text x="70.3" y="204.7">14</text>
<text x="50.6" y="212.4">6</text>
<text x="50.6" y="214.9">7</text>
<text x="53.2" y="211.1">D+</text>
<text x="53.2" y="213.7">D-</text>
<text x="61.9" y="211.1">DCD#</text>
<text x="64.6" y="213.7">RI#</text>
<text x="70.3" y="214.9">10</text>
<text x="70.3" y="212.4">11</text>
<text x="50.6" y="217.5">8</text>
<text x="53.2" y="216.2">NC.</text>
<text x="53.2" y="218.8">OUT#</text>
<text x="62.2" y="216.2">DSR#</text>
<text x="62.5" y="218.8">CTS#</text>
<text x="70.3" y="217.5">9</text>
<text x="167.3" y="237" transform="rotate(-90 167.3 237)">0</text>
<text x="169.9" y="237" transform="rotate(-90 169.9 237)">1</text>
<text x="30" y="245.7">2</text>
<text x="30" y="243.1">4</text>
<text x="33.8" y="244.2">OUT</text>
<text x="44.9" y="244.2">IN</text>
<text x="50" y="243.1">3</text>
<text x="156.6" y="240.6">B1</text>
<text x="160.8" y="241.8">GND</text>
<text x="168.3" y="242.2" transform="rotate(-90 168.3 242.2)">SH</text>
<text x="170.9" y="242.2" transform="rotate(-90 170.9 242.2)">SH</text>
<text x="171.4" y="241.8">GND</text>
<text x="177.9" y="240.6">A12</text>
<text x="33.8" y="246.7">OUT</text>
<text x="156.6" y="248.3">B4</text>
<text x="156.6" y="250.8">B5</text>
<text x="160.8" y="249.5">VBUS</text>
<text x="170.2" y="249.5">VBUS</text>
<text x="177.9" y="250.8">A8</text>
<text x="177.9" y="248.3">A9</text>
<text x="89" y="253.4">1</text>
<text x="91.6" y="254.7">I/O1</text>
<text x="101" y="257.2">VBUS</text>
<text x="102.2" y="254.7">I/O1</text>
<text x="108.8" y="255.9">5</text>
<text x="108.8" y="253.4">6</text>
<text x="156.6" y="253.4">B6</text>
<text x="156.6" y="255.9">B7</text>
<text x="160.8" y="252.1">CC2</text>
<text x="160.8" y="254.7">DP2</text>
<text x="160.8" y="257.2">DN2</text>
<text x="170.3" y="252.1">SBU1</text>
<text x="171.7" y="254.7">DN1</text>
<text x="172" y="257.2">DP1</text>
<text x="177.9" y="255.9">A6</text>
<text x="177.9" y="253.4">A7</text>
<text x="89" y="258.5">3</text>
<text x="91.6" y="259.8">I/O2</text>
<text x="102.2" y="259.8">I/O2</text>
<text x="108.8" y="258.5">4</text>
<text x="156.6" y="258.5">B8</text>
<text x="156.6" y="261.1">B9</text>
<text x="160.8" y="259.8">SBU2</text>
<text x="160.8" y="262.3">VBUS</text>
<text x="170.2" y="262.3">VBUS</text>
<text x="172" y="259.8">CC1</text>
<text x="177.9" y="261.1">A4</text>
<text x="177.9" y="258.5">A5</text>
<text x="155.1" y="268.7">B12</text>
<text x="177.9" y="268.7">A1</text>
<text x="160.8" y="270">GND</text>
<text x="167.3" y="274.4" transform="rotate(-90 167.3 274.4)">3</text>
<text x="168.3" y="271.1" transform="rotate(-90 168.3 271.1)">SH</text>
<text x="169.9" y="274.4" transform="rotate(-90 169.9 274.4)">2</text>
<text x="170.9" y="271.1" transform="rotate(-90 170.9 271.1)">SH</text>
<text x="171.4" y="270">GND</text>
</g>
<g font-size="2.4">
<text x="93.3" y="53.3">1</text>
<text x="93.3" y="58.4">3</text>
<text x="93.3" y="55.9">2</text>
<text x="359.4" y="185.5">1</text>
<text x="387.5" y="185.5">1</text>
<text x="359.4" y="188">2</text>
<text x="359.4" y="190.6">3</text>
<text x="387.5" y="188">2</text>
<text x="387.5" y="190.6">3</text>
<text x="359.4" y="193.2">4</text>
<text x="359.4" y="195.7">5</text>
<text x="387.5" y="193.2">4</text>
<text x="387.5" y="195.7">5</text>
<text x="50.6" y="199.6">1</text>
<text x="53.2" y="200.9">GND</text>
<text x="163.7" y="203.2">3</text>
<text x="163.7" y="198">1</text>
<text x="163.7" y="200.6">2</text>
<text x="359.4" y="198.3">6</text>
<text x="359.4" y="200.9">7</text>
<text x="359.4" y="203.4">8</text>
<text x="387.5" y="198.3">6</text>
<text x="387.5" y="200.9">7</text>
<text x="387.5" y="203.4">8</text>
<text x="359.4" y="206">9</text>
<text x="359.4" y="208.5">10</text>
<text x="387.5" y="206">9</text>
<text x="387.5" y="208.5">10</text>
<text x="359.4" y="211.1">11</text>
<text x="359.4" y="213.7">12</text>
<text x="387.5" y="211.1">11</text>
<text x="387.5" y="213.7">12</text>
<text x="359.4" y="216.2">13</text>
<text x="359.4" y="218.8">14</text>
<text x="359.4" y="221.6">15</text>
<text x="387.5" y="216.2">13</text>
<text x="387.5" y="218.8">14</text>
<text x="387.6" y="221.6">15</text>
<text x="359.4" y="224.2">16</text>
<text x="387.6" y="224.2">16</text>
<text x="40.5" y="254.1" transform="rotate(-90 40.5 254.1)">1</text>
<text x="89" y="255.9">2</text>
<text x="91.6" y="257.2">GND</text>
<text x="271" y="272.1">1</text>
<text x="271" y="275.2">2</text>
<text x="271" y="277.7">3</text>
<text x="271" y="280.3">4</text>
</g>
<g font-size="2.4" fill="#f00">
<text x="64.3" y="200.9">VCC</text>
<text x="70.3" y="199.6">16</text>
</g>
</svg>
